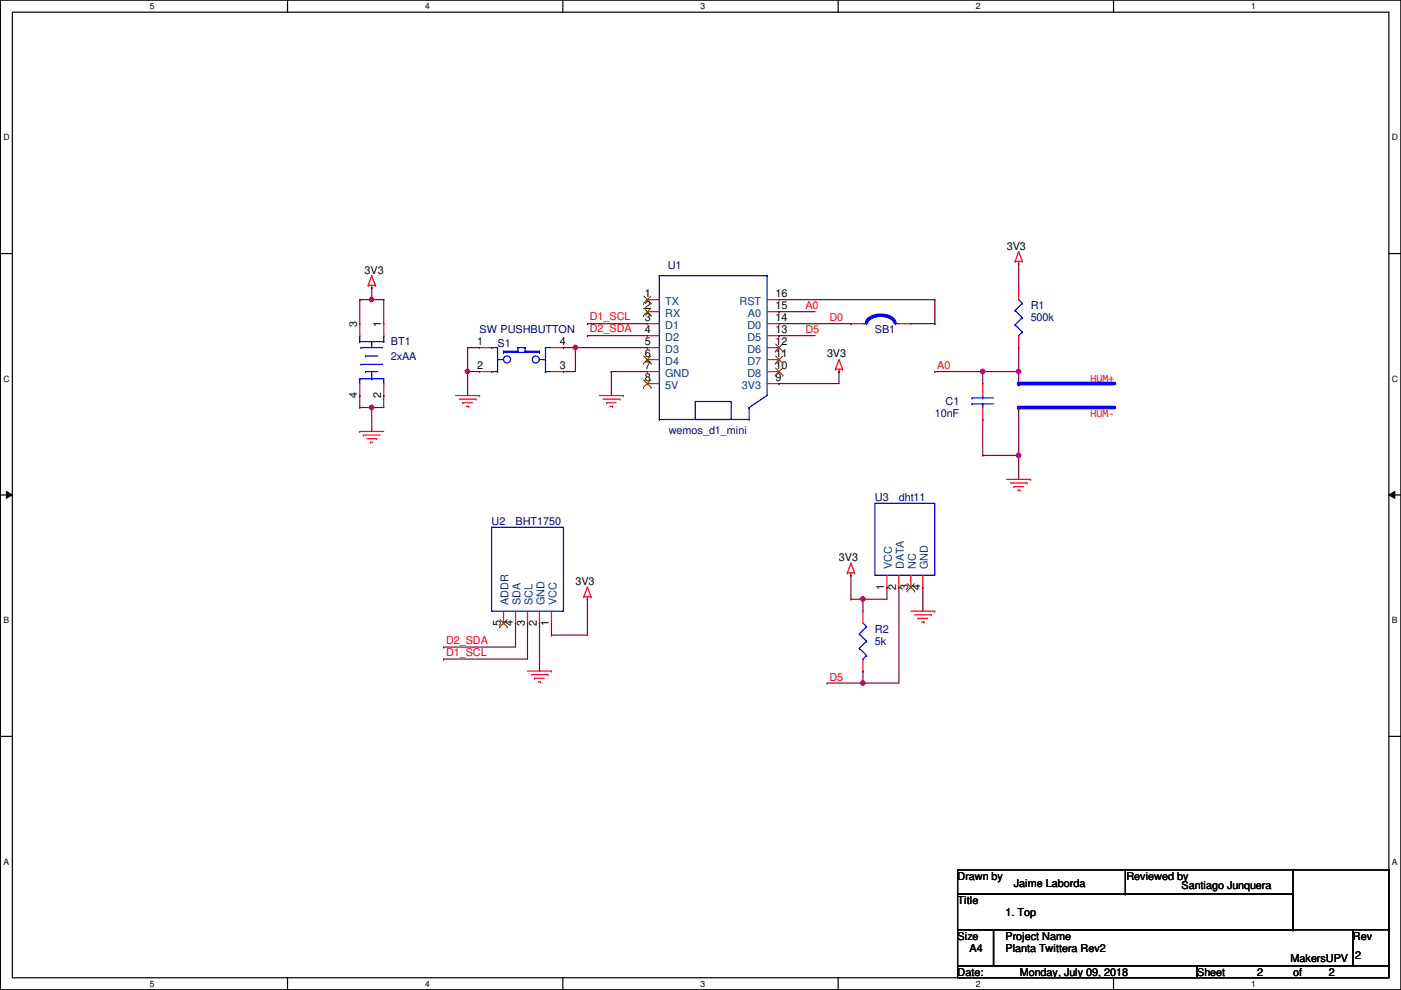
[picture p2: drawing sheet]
<svg xmlns="http://www.w3.org/2000/svg" width="297mm" height="210mm" viewBox="0 0 297 210" stroke-linecap="round" stroke-linejoin="round" font-family="sans-serif">
<path d="M.1 0h296.9v209.8h-296.9zM2.6 2.6h291.9v204.7h-291.9z" fill="none" stroke="#000" stroke-width=".25"/>
<g fill="#fff">
<path d="M31.8 .3h1v2h-1z"/>
<path d="M31.8 207.6h1v1.9h-1z"/>
</g>
<path d="M61 0v2.6M61 207.3v2.5" fill="none" stroke="#000" stroke-width=".25"/>
<g fill="#fff">
<path d="M90.1 .3h1v2h-1z"/>
<path d="M90.1 207.6h1v1.9h-1z"/>
</g>
<path d="M119.3 0v2.6M119.3 207.3v2.5" fill="none" stroke="#000" stroke-width=".25"/>
<g fill="#fff">
<path d="M148.5 .3h1v2h-1z"/>
<path d="M148.5 207.6h1v1.9h-1z"/>
</g>
<path d="M177.7 0v2.6M177.7 207.3v2.5" fill="none" stroke="#000" stroke-width=".25"/>
<g fill="#fff">
<path d="M206.9 .3h1v2h-1z"/>
<path d="M206.9 207.6h1v1.9h-1z"/>
</g>
<path d="M236.1 0v2.6M236.1 207.3v2.5" fill="none" stroke="#000" stroke-width=".25"/>
<g fill="#fff">
<path d="M265.3 .3h.9v2h-.9z"/>
<path d="M265.3 207.6h.9v1.9h-.9z"/>
<path d="M.7 28.2h1.3v1.9h-1.3z"/>
<path d="M295.1 28.2h1.3v1.9h-1.3z"/>
<path d="M.7 79.3h1.3v2h-1.3z"/>
<path d="M295.1 79.3h1.3v2h-1.3z"/>
</g>
<path d="M.1 53.8h2.5M294.5 53.8h2.5" fill="none" stroke="#000" stroke-width=".25"/>
<g fill="#fff">
<path d="M.7 130.5h1.2v2h-1.2z"/>
<path d="M295.1 130.5h1.2v2h-1.2z"/>
</g>
<path d="M.1 104.9h2.5M294.5 104.9h2.5" fill="none" stroke="#000" stroke-width=".25"/>
<path d="M1.4 104.2l1.2 .7-1.2 .8zM294.5 104.9l1.2-.7v1.5z" fill="#000"/>
<path d="M1.4 104.2l1.2 .7-1.2 .8zM294.5 104.9l1.2-.7v1.5z" fill="none" stroke="#000" stroke-width=".21"/>
<g fill="#fff">
<path d="M.7 181.7h1.2v2h-1.2z"/>
<path d="M295.1 181.7h1.2v2h-1.2z"/>
</g>
<g fill="none" stroke="#000" stroke-width=".25">
<path d="M.1 156.1h2.5M294.5 156.1h2.5M203 184.4h71.1v5.1h-71.1zM203 189.5h71.1v7.6h-71.1zM203 197.1h7.6v7.7h-7.6zM210.6 197.1h76.2v7.7h-76.2zM238.6 189.5h.1M238.6 184.7v4.8M274.1 197.1h.1M274.1 189.5v7.6M274.1 184.4h20.4M286.8 197.1h7.7v7.7h-7.7z"/>
<path d="M294.5 184.4h.1M294.5 197.1h.1M294.5 184.4v12.7M203 204.8h50.8v2.5h-50.8zM253.8 204.8h40.7v2.5h-40.7z"/>
</g>
<g fill="none" stroke="#f00" stroke-width=".25">
<path d="M78.8 58.5h.1M78.8 58.5l.8 2M78.8 58.5l-.7 2M215.2 55.4h.1M215.2 55.4h1.5M216 55.9h.1M216 53.4h.1M216 55.4v.5M216 53.4l-.8 2M216 53.4l.7 2M216.7 55.4h.1M76.3 68.6h.1"/>
<path d="M76.3 68.6v2.6M78.1 60.5h.1M78.1 60.5h1.5M78.8 61h.1M78.8 60.5v.5M79.6 60.5h.1M81.4 68.6h.1M81.4 68.6v2.6M101.7 73.7h.1M101.7 78.8h.1M101.7 73.7h2.5M101.7 78.8h2.5"/>
<path d="M116.9 73.7h2.6M116.9 78.8h2.6M119.5 73.7h.1M119.5 78.8h.1M137.2 63.5h.1M137.2 66.1h.1M137.2 68.6h.1M137.2 71.2h.1M137.2 73.7h.1M137.2 76.2h.1M137.2 78.8h.1M137.2 68.6h2.6"/>
<path d="M137.2 73.7h2.6M137.2 78.8h2.6M137.2 63.5h2.6M137.2 66.1h2.6M137.2 71.2h2.6M137.2 76.2h2.6M162.6 68.6h2.6M162.6 73.7h2.6M162.6 78.8h2.6M162.6 63.5h2.6M162.6 66.1h2.6M162.6 71.2h2.6"/>
<path d="M162.6 76.2h2.6M165.2 78.8h.1M165.2 76.2h.1M165.2 73.7h.1M165.2 71.2h.1M165.2 68.6h.1M165.2 66.1h.1M165.2 63.5h.1M177.1 78.3h.1M177.1 78.3h1.5M177.9 78.8h.1M177.9 76.2h.1"/>
<path d="M177.9 78.3v.5M177.9 76.2l-.8 2.1M177.9 76.2l.7 2.1M178.6 78.3h.1M180.4 68.6h.1M180.4 68.6h2.6M190.6 68.6h2.5M193.1 68.6h.1M216 61h.1M216 73.7h.1M216 61v2.5M216 71.2v2.5"/>
<path d="M76.3 91.5h.1M76.3 83.9h.1M76.3 91.5h5.1M76.3 81.3v2.6M77 92.2h.1M77 92.2h3.6M77.8 93h2M78.6 93.8h.1M78.6 93.8h.5M79.8 93h.1M81.4 83.9h.1M81.4 81.3v2.6"/>
<path d="M96.6 83.9h5.1M97.4 84.6h3.5M98.1 85.4h.1M98.1 85.4h2.1M98.9 86.1h.5M99.4 86.1h.1M100.9 84.6h.1M101.7 83.9h.1M127.1 83.9h5.1M127.8 84.6h3.6M128.6 85.4h.1M128.6 85.4h2"/>
<path d="M129.4 86.1h.5M129.9 86.1h.1M131.4 84.6h.1M132.2 83.9h.1M137.2 81.3h.1M137.2 81.3h2.6M162.6 81.3h2.6M165.2 81.3h.1M208.4 81.3h.1M208.4 88.9h.1M208.4 81.3v2.6M208.4 86.4v2.5"/>
<path d="M180.4 119.4h.1M180.4 119.4l-.7 2.1M180.4 119.4l.8 2.1M213.4 101.6h5.1M214.2 102.4h3.6M215 103.2h.1M215 103.2h2M215.7 103.9h.5M216.2 103.9h.1M217.8 102.4h.1M218.5 101.6h.1M106.8 132.1h.1"/>
<path d="M106.8 129.6v2.5M109.3 132.1h.1M109.3 129.6v2.5M111.8 132.1h.1M111.8 129.6v2.5M114.4 132.1h.1M114.4 129.6v2.5M116.9 132.1h.1M116.9 129.6v2.5M123.8 126.5h.1M123.8 126.5h1.5M124.5 127h.1"/>
<path d="M124.5 124.5h.1M124.5 126.5v.5M124.5 124.5l-.7 2M124.5 124.5l.8 2M125.3 126.5h.1M179.7 121.5h.1M179.7 121.5h1.5M180.4 122h.1M180.4 121.5v.5M181.2 121.5h.1M183 129.6h.1M183 129.6v2.5"/>
<path d="M183 139.7v2.6M188 124.5h.1M188 122v2.5M190.6 124.5h.1M190.6 122v2.5M193.1 124.5h.1M193.1 129.6h5.1M193.1 122v2.5M193.9 130.3h3.5M194.6 131.1h.1M194.6 131.1h2.1M195.4 131.9h.5"/>
<path d="M195.7 124.5h.1M195.7 122v2.5M195.9 131.9h.1M197.4 130.3h.1M198.2 129.6h.1M111.8 142.3h5.1M112.6 143h3.6M113.4 143.8h.1M113.4 143.8h2M114.1 144.6h.5M114.6 144.6h.1M116.2 143h.1"/>
<path d="M116.9 142.3h.1M183 142.3h.1"/>
</g>
<path d="M183.7 68.4a2.92 2.92 0 0 1 3-1.6 2.92 2.92 0 0 1 3 1.6" fill="none" stroke="#00f" stroke-width=".76"/>
<g fill="none" stroke="#00f" stroke-width=".25">
<path d="M139.8 58.5h.1M139.8 58.5h22.8M139.8 58.5v30.4M162.6 58.5h.1M162.6 58.5v25.4l-3.8 2.5M76.3 72.4h.1M76.3 71.2h.1M76.3 72.4h5.1M76.3 71.2v1.2M76.5 73.7h.1M76.5 77.3h.1M76.5 73.7h4.6"/>
<path d="M76.5 77.3h4.6M77.6 78.8h.1M77.6 75.5h.1M77.6 78.8h2.5M77.6 75.5h2.5M78.8 72.4h.1M78.8 72.4v1.3M78.8 78.8v1.5M81.4 72.4h.1M81.4 71.2h.1M81.4 71.2v1.2M104.2 73.7h.1"/>
<path d="M104.2 78.8h.1M104.2 73.7h1.3v5.1M104.2 78.8h1.3M105.5 76.2h.1M105.5 78.8h.1M105.5 76.2h1.3M106.8 74.5h.1M106.8 74.7h.1M106.8 74.7h7.6M106.8 74.5h3M106.8 74.5v.2M109.8 73.7h.1"/>
<path d="M109.8 74.5h.1M109.8 73.7h1.5M109.8 73.7v.8M111.3 74.5h.1M111.3 73.7h.1M111.3 74.5h3.1M111.3 73.7v.8M114.4 74.7h.1M114.4 74.5h.1M114.4 74.5v.2M114.4 76.2h1.3M115.7 76.2h.1"/>
<path d="M115.7 73.7h.1M115.7 78.8h.1M115.7 73.7h1.2M115.7 73.7v5.1M115.7 78.8h1.2M183 68.6h.7M183.7 68.6h.1M189.8 68.6h.1M189.8 68.6h.8M215.2 65.8h.1M215.2 68.9h.1M215.2 65.8l1.5 1.6"/>
<path d="M215.2 68.9l1.5 1.5M216 71.2h.1M216 63.5l.7 .8M216.7 64.3h.1M216.7 67.4h.1M216.7 70.4h.1M216.7 64.3l-1.5 1.5M216.7 67.4l-1.5 1.5M216.7 70.4l-.7 .8M76.3 80.3h.1M76.3 80.3h5.1v1M76.3 80.3v1"/>
<path d="M78.8 80.3h.1M81.4 81.3h.1M139.8 88.9h.1M139.8 88.9h19M147.4 85.1h7.6v3.8h-7.6zM158.8 86.4h.1M158.8 88.9h.1M158.8 86.4v2.5M206.1 85.6h.1M206.1 84.4h.1M206.1 85.6h4.5M206.1 84.4h4.5"/>
<path d="M208.4 84.4h.1M208.4 85.6h.1M208.4 83.9v.5M208.4 85.6v.8M104.2 111.8h15.3v17.8h-15.3zM185.5 106.7h12.7v15.3h-12.7zM182.2 134.4h.1M182.2 137.5h.1M182.2 134.4l1.5 1.5M182.2 137.5l1.5 1.5M183 139.7h.1M183 132.1l.7 .8"/>
<path d="M183.7 132.9h.1M183.7 135.9h.1M183.7 139h.1M183.7 132.9l-1.5 1.5M183.7 135.9l-1.5 1.6M183.7 139l-.7 .7"/>
<circle cx="107.5" cy="76.2" r=".75"/>
<circle cx="113.6" cy="76.2" r=".75"/>
</g>
<g fill="none" stroke="#7f4000" stroke-width=".21">
<path d="M136.4 64.3h.1M136.4 66.9h.1M136.4 77h.1M136.5 62.8l1.5 1.5M136.5 65.3l1.5 1.6M136.5 75.5l1.5 1.5M138 62.8l-1.6 1.5M138 65.3l-1.6 1.6M138 75.5l-1.6 1.5M138 64.3h.1M138 66.9h.1M138 77h.1"/>
<path d="M164.4 79.6h.1M164.4 77h.1M164.4 74.5h.1M164.4 78l1.6 1.6M164.4 75.5l1.6 1.5M164.4 72.9l1.6 1.6M165.9 78l-1.5 1.6M165.9 75.5l-1.5 1.5M165.9 72.9l-1.5 1.6M166 79.6h.1M166 77h.1M166 74.5h.1"/>
<path d="M136.4 82.1h.1M136.5 80.6l1.5 1.5M138 80.6l-1.6 1.5M138 82.1h.1M106 132.9h.1M106 131.4l1.6 1.5M107.5 131.4l-1.5 1.5M107.6 132.9h.1M192.3 125.3h.1M192.4 123.7l1.5 1.6M193.9 123.7l-1.6 1.6M193.9 125.3h.1"/>
</g>
<g fill="none" stroke="#7f0040" stroke-width=".25">
<path d="M122 73.7h.1M122 73.7h15.2M124.5 68.6h.1M124.5 71.2h.1M124.5 68.6h12.7M124.5 71.2h12.7M165.2 66.1h.1M165.2 71.2h.1M165.2 66.1h7.6M165.2 68.6h15.2M165.2 71.2h7.6M177.9 78.8h.1"/>
<path d="M177.9 78.8v2.5h-12.7M180.4 68.6h.1M165.2 81.3h.1M94.1 139.7h.1M94.1 137.2h.1M109.3 132.1h.1M109.3 132.1v5.1h-15.2M111.8 132.1h.1M111.8 132.1v7.6h-17.7M114.4 132.1h.1M114.4 132.1v10.2M116.9 132.1h.1"/>
<path d="M116.9 134.7h.1M116.9 132.1v2.6M124.5 127h.1M124.5 127v7.7h-7.6M180.4 127h.1M180.4 122h.1M180.4 127h2.6M180.4 122v5M188 124.5h.1M188 124.5v2.5M190.6 124.5h.1M190.6 124.5v20.3h-15.3"/>
<path d="M195.7 124.5h.1M195.7 124.5v5.1M175.3 144.8h.1M183 144.8h.1"/>
</g>
<circle cx="182.9" cy="144.8" r=".49" fill="#f0f"/>
<circle cx="182.9" cy="144.8" r=".49" fill="none" stroke="#f0f" stroke-width=".25"/>
<path d="M183 127h.1M183 127v2.6M183 127h5" fill="none" stroke="#7f0040" stroke-width=".25"/>
<circle cx="182.9" cy="127" r=".49" fill="#f0f"/>
<circle cx="182.9" cy="127" r=".49" fill="none" stroke="#f0f" stroke-width=".25"/>
<path d="M216 55.9h.1M216 55.9v5.1M198.2 78.8h.1M198.2 78.8h10.2M216 73.7h.1M216 78.8h.1M216 73.7v7.6M183 142.3h.1M183 142.3v2.5" fill="none" stroke="#7f0040" stroke-width=".25"/>
<circle cx="216" cy="78.8" r=".49" fill="#f0f"/>
<circle cx="216" cy="78.8" r=".49" fill="none" stroke="#f0f" stroke-width=".25"/>
<path d="M216 81.3h20.3" fill="none" stroke="#00f" stroke-width=".76"/>
<circle cx="216" cy="81.3" r=".38" fill="#00f"/>
<path d="M216 86.4h20.3" fill="none" stroke="#00f" stroke-width=".76"/>
<circle cx="216" cy="86.4" r=".38" fill="#00f"/>
<path d="M216 86.4h.1M216 86.4v10.2" fill="none" stroke="#7f0040" stroke-width=".25"/>
<circle cx="216" cy="96.5" r=".49" fill="#f0f"/>
<circle cx="216" cy="96.5" r=".49" fill="none" stroke="#f0f" stroke-width=".25"/>
<path d="M208.4 78.8h.1M208.4 78.8v2.5" fill="none" stroke="#7f0040" stroke-width=".25"/>
<circle cx="208.3" cy="78.8" r=".49" fill="#f0f"/>
<circle cx="208.3" cy="78.8" r=".49" fill="none" stroke="#f0f" stroke-width=".25"/>
<g fill="none" stroke="#7f0040" stroke-width=".25">
<path d="M81.4 63.5h.1M81.4 63.5v5.1M99.1 73.7h.1M99.1 78.8h.1M99.1 73.7v10.2M208.4 78.8h.1M208.4 78.8h7.6M208.4 88.9h.1M208.4 96.6h.1M208.4 88.9v7.7M208.4 96.6h7.6M216 96.6h.1"/>
<path d="M216 96.6v5"/>
</g>
<circle cx="99.1" cy="78.8" r=".49" fill="#f0f"/>
<circle cx="99.1" cy="78.8" r=".49" fill="none" stroke="#f0f" stroke-width=".25"/>
<path d="M122 73.7h.1M122 73.7v5.1" fill="none" stroke="#7f0040" stroke-width=".25"/>
<circle cx="122" cy="73.7" r=".49" fill="#f0f"/>
<circle cx="122" cy="73.7" r=".49" fill="none" stroke="#f0f" stroke-width=".25"/>
<g fill="none" stroke="#7f0040" stroke-width=".25">
<path d="M76.3 63.5h.1M76.3 63.5h5.1M76.3 63.5v5.1M78.8 63.5h.1M78.8 61h.1M78.8 61v2.5M99.1 73.7h.1M99.1 78.8h.1M99.1 78.8h2.6M99.1 73.7h2.6M119.5 78.8h.1M119.5 73.7h.1"/>
<path d="M119.5 78.8h2.5M119.5 73.7h2.5"/>
</g>
<circle cx="78.8" cy="63.5" r=".49" fill="#f0f"/>
<circle cx="78.8" cy="63.5" r=".49" fill="none" stroke="#f0f" stroke-width=".25"/>
<path d="M76.3 83.9h.1M76.3 86.4h.1M76.3 83.9v2.5M76.3 86.4h2.5" fill="none" stroke="#7f0040" stroke-width=".25"/>
<circle cx="78.8" cy="86.4" r=".49" fill="#f0f"/>
<circle cx="78.8" cy="86.4" r=".49" fill="none" stroke="#f0f" stroke-width=".25"/>
<path d="M129.6 78.8h.1M129.6 78.8h7.6M129.6 78.8v5.1M165.2 63.5h33M193.1 68.6h5.1M198.2 68.6h.1M198.2 63.5h.1M198.2 63.5v5.1M78.8 86.4h.1M78.8 86.4v5.1M81.4 83.9h.1M81.4 83.9v2.5h-2.6" fill="none" stroke="#7f0040" stroke-width=".25"/>
<circle cx="182.9" cy="144.8" r=".49" fill="#f0f"/>
<circle cx="182.9" cy="144.8" r=".49" fill="none" stroke="#f0f" stroke-width=".25"/>
<circle cx="182.9" cy="127" r=".49" fill="#f0f"/>
<circle cx="182.9" cy="127" r=".49" fill="none" stroke="#f0f" stroke-width=".25"/>
<circle cx="216" cy="78.8" r=".49" fill="#f0f"/>
<circle cx="216" cy="78.8" r=".49" fill="none" stroke="#f0f" stroke-width=".25"/>
<circle cx="216" cy="96.5" r=".49" fill="#f0f"/>
<circle cx="216" cy="96.5" r=".49" fill="none" stroke="#f0f" stroke-width=".25"/>
<circle cx="208.3" cy="78.8" r=".49" fill="#f0f"/>
<circle cx="208.3" cy="78.8" r=".49" fill="none" stroke="#f0f" stroke-width=".25"/>
<circle cx="99.1" cy="78.8" r=".49" fill="#f0f"/>
<circle cx="99.1" cy="78.8" r=".49" fill="none" stroke="#f0f" stroke-width=".25"/>
<circle cx="122" cy="73.7" r=".49" fill="#f0f"/>
<circle cx="122" cy="73.7" r=".49" fill="none" stroke="#f0f" stroke-width=".25"/>
<circle cx="78.8" cy="63.5" r=".49" fill="#f0f"/>
<circle cx="78.8" cy="63.5" r=".49" fill="none" stroke="#f0f" stroke-width=".25"/>
<circle cx="78.8" cy="86.4" r=".49" fill="#f0f"/>
<circle cx="78.8" cy="86.4" r=".49" fill="none" stroke="#f0f" stroke-width=".25"/>
<g font-size="2.3">
<text x="213.4" y="52.9">3V3</text>
<text x="77.3" y="58">3V3</text>
<text x="136.7" y="63">1</text>
<text x="136.7" y="65.5">2</text>
<text x="164.4" y="65.5">15</text>
<text x="164.4" y="63">16</text>
<text x="75.7" y="69.4" transform="rotate(-90 75.7 69.4)">3</text>
<text x="80.8" y="69.4" transform="rotate(-90 80.8 69.4)">1</text>
<text x="136.7" y="68.1">3</text>
<text x="136.7" y="70.6">4</text>
<text x="164.4" y="70.6">13</text>
<text x="164.4" y="68.1">14</text>
<text x="101.2" y="73.2">1</text>
<text x="118.7" y="73.2">4</text>
<text x="136.7" y="73.2">5</text>
<text x="136.7" y="75.7">6</text>
<text x="164.4" y="75.7">11</text>
<text x="164.4" y="73.2">12</text>
<text x="175.3" y="75.8">3V3</text>
<text x="101.2" y="78.2">2</text>
<text x="118.7" y="78.2">3</text>
<text x="136.7" y="78.2">7</text>
<text x="136.7" y="80.8">8</text>
<text x="164.4" y="80.8">9</text>
<text x="164.4" y="78.2">10</text>
<text x="75.7" y="84.4" transform="rotate(-90 75.7 84.4)">4</text>
<text x="80.8" y="84.4" transform="rotate(-90 80.8 84.4)">2</text>
<text x="177.9" y="119">3V3</text>
<text x="122" y="124">3V3</text>
<text x="187.5" y="125" transform="rotate(-90 187.5 125)">1</text>
<text x="190" y="125" transform="rotate(-90 190 125)">2</text>
<text x="192.6" y="125" transform="rotate(-90 192.6 125)">3</text>
<text x="195.1" y="125" transform="rotate(-90 195.1 125)">4</text>
<text x="106.2" y="132.6" transform="rotate(-90 106.2 132.6)">5</text>
<text x="108.8" y="132.6" transform="rotate(-90 108.8 132.6)">4</text>
<text x="111.3" y="132.6" transform="rotate(-90 111.3 132.6)">3</text>
<text x="113.8" y="132.6" transform="rotate(-90 113.8 132.6)">2</text>
<text x="116.4" y="132.6" transform="rotate(-90 116.4 132.6)">1</text>
<text x="203" y="191.6">Title</text>
<text x="203" y="186.5">Drawn by</text>
<text x="215" y="188">Jaime Laborda</text>
<text x="238.8" y="186.5">Reviewed by</text>
<text x="250.5" y="188.6">Santiago Junquera</text>
<text x="213.2" y="194.1">1. Top</text>
<text x="203" y="199.2">Size</text>
<text x="205.6" y="201.8">A4</text>
<text x="213.2" y="199.2">Project Name</text>
<text x="213.2" y="201.8">Planta Twittera Rev2</text>
<text x="286.8" y="199.2">Rev</text>
<text x="287.4" y="203.3">2</text>
<text x="203" y="206.8">Date:</text>
<text x="216.2" y="206.8">Monday, July 09, 2018</text>
<text x="253.8" y="206.8">Sheet</text>
<text x="266.5" y="206.8">2</text>
<text x="273.6" y="204">MakersUPV</text>
<text x="274.1" y="206.8">of</text>
<text x="281.8" y="206.8">2</text>
</g>
<g font-size="2.3" fill="#00007f">
<text x="141.6" y="57">U1</text>
<text x="218.5" y="65.6">R1</text>
<text x="101.7" y="70.7">SW PUSHBUTTON</text>
<text x="185.5" y="70.7">SB1</text>
<text x="218.5" y="68.2">500k</text>
<text x="82.9" y="73.2">BT1</text>
<text x="82.9" y="76.3">2xAA</text>
<text x="105.5" y="73.5">S1</text>
<text x="198.2" y="88.5">10nF</text>
<text x="200.5" y="85.9">C1</text>
<text x="141.8" y="92">wemos_d1_mini</text>
<text x="185.5" y="106.3">U3</text>
<text x="190.6" y="106.3">dht11</text>
<text x="104.2" y="111.3">U2</text>
<text x="109.3" y="111.3">BHT1750</text>
<text x="185.5" y="134.2">R2</text>
<text x="185.5" y="136.7">5k</text>
</g>
<g font-size="2.3" fill="#00407f">
<text x="141.1" y="64.6">TX</text>
<text x="156.8" y="64.6">RST</text>
<text x="141.1" y="67.1">RX</text>
<text x="141.1" y="69.7">D1</text>
<text x="158.5" y="69.7">D0</text>
<text x="158.6" y="67.1">A0</text>
<text x="141.1" y="72.2">D2</text>
<text x="141.1" y="74.8">D3</text>
<text x="141.1" y="77.3">D4</text>
<text x="158.5" y="77.3">D7</text>
<text x="158.5" y="74.8">D6</text>
<text x="158.5" y="72.2">D5</text>
<text x="141.1" y="79.8">GND</text>
<text x="141.1" y="82.4">5V</text>
<text x="157.3" y="82.4">3V3</text>
<text x="158.5" y="79.8">D8</text>
<text x="189.1" y="120.7" transform="rotate(-90 189.1 120.7)">VCC</text>
<text x="191.6" y="120.7" transform="rotate(-90 191.6 120.7)">DATA</text>
<text x="194.2" y="120.7" transform="rotate(-90 194.2 120.7)">NC</text>
<text x="196.7" y="120.7" transform="rotate(-90 196.7 120.7)">GND</text>
<text x="107.8" y="128.3" transform="rotate(-90 107.8 128.3)">ADDR</text>
<text x="110.4" y="128.3" transform="rotate(-90 110.4 128.3)">SDA</text>
<text x="112.9" y="128.3" transform="rotate(-90 112.9 128.3)">SCL</text>
<text x="115.4" y="128.3" transform="rotate(-90 115.4 128.3)">GND</text>
<text x="118" y="128.3" transform="rotate(-90 118 128.3)">VCC</text>
</g>
<g font-size="2.3" fill="#f00">
<text x="170.8" y="65.6">A0</text>
<text x="125" y="67.9">D1_SCL</text>
<text x="125" y="70.4">D2_SDA</text>
<text x="170.8" y="70.7">D5</text>
<text x="175.8" y="68.1">D0</text>
<text x="198.7" y="78.3">A0</text>
<text x="231.2" y="80.9">HUM+</text>
<text x="231.2" y="88.5">HUM-</text>
<text x="94.6" y="136.5">D2_SDA</text>
<text x="94.6" y="139">D1_SCL</text>
<text x="175.8" y="144.3">D5</text>
</g>
<g font-size="1.8">
<text x="31.8" y="1.9">5</text>
<text x="90.1" y="1.9">4</text>
<text x="148.5" y="1.9">3</text>
<text x="206.9" y="1.9">2</text>
<text x="265.3" y="1.9">1</text>
<text x=".7" y="29.8">D</text>
<text x="295.1" y="29.8">D</text>
<text x=".7" y="80.9">C</text>
<text x="295.1" y="80.9">C</text>
<text x=".7" y="132.1">B</text>
<text x="295.1" y="132.1">B</text>
<text x=".7" y="183.3">A</text>
<text x="295.1" y="183.3">A</text>
<text x="31.8" y="209.2">5</text>
<text x="90.1" y="209.2">4</text>
<text x="148.5" y="209.2">3</text>
<text x="206.9" y="209.2">2</text>
<text x="265.3" y="209.2">1</text>
</g>
</svg>
